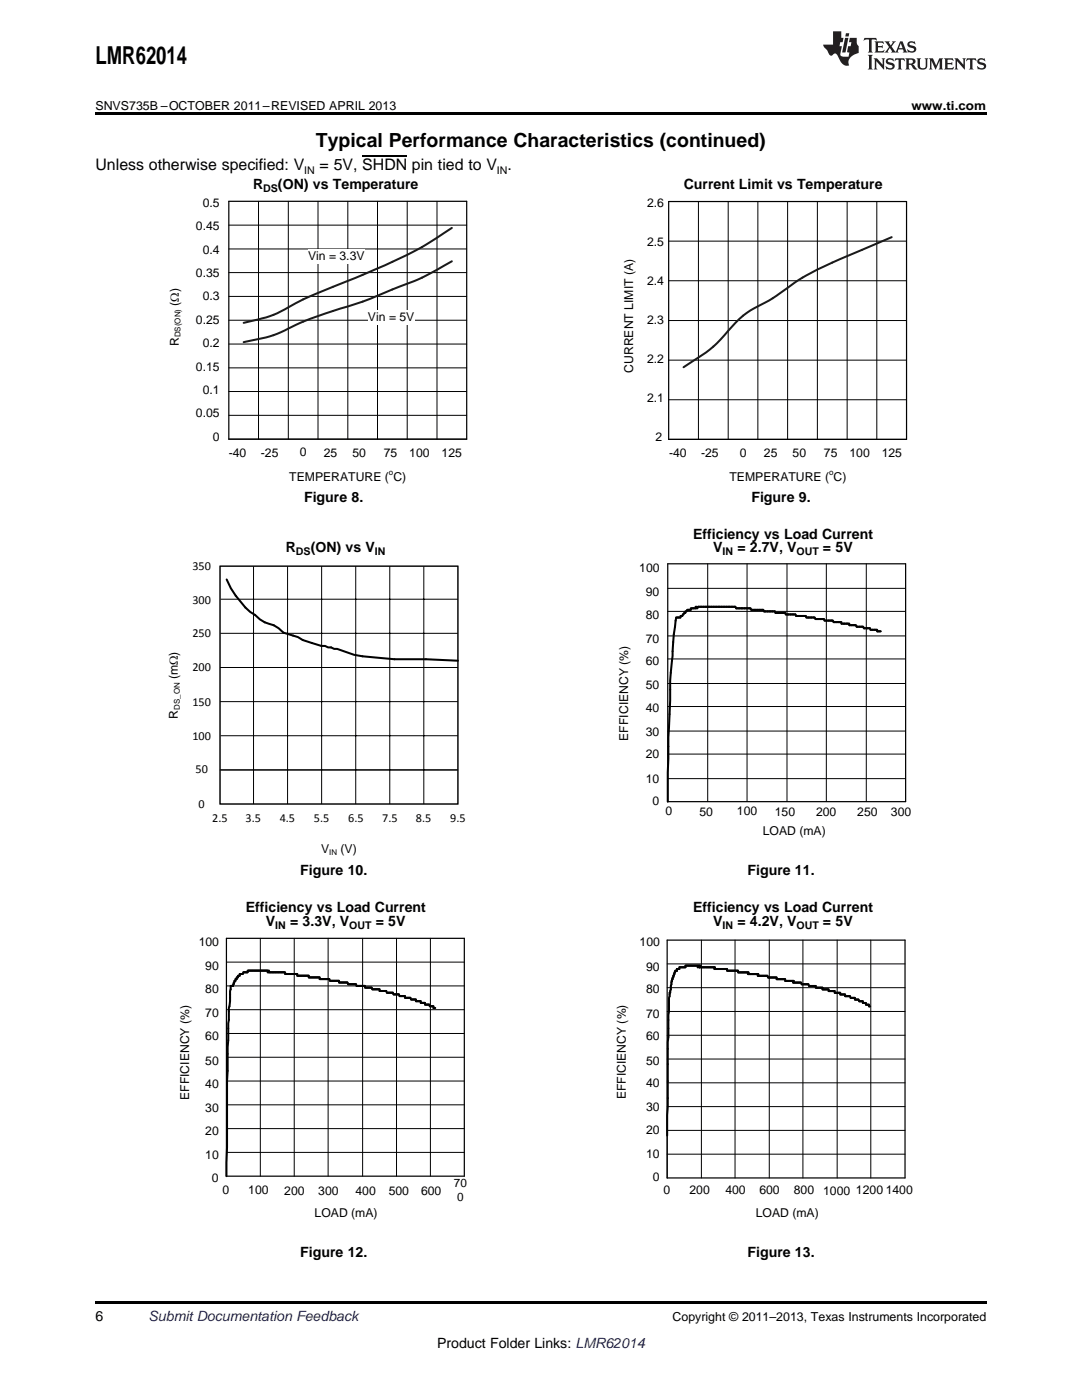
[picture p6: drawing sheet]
<svg xmlns="http://www.w3.org/2000/svg" width="216mm" height="279mm" viewBox="0 0 216 279" stroke-linecap="round" stroke-linejoin="round" font-family="sans-serif">
<path d="M19 259.7h177.8v.5h-177.8z" fill="#000"/>
<g fill="#fff">
<path d="M66.9 252.6h.3v.7h-.3z"/>
<path d="M156.1 252.6h.4v.7h-.4z"/>
</g>
<g fill="none" stroke="#000" stroke-width=".2">
<path d="M45.2 196.8h47.4M45.2 192h47.4M51.9 187.3v47.4M58.7 187.3v47.4M65.5 187.3v47.4M72.4 187.3v47.4M79.1 187.3v47.4M85.9 187.3v47.4M133.1 197.1h47.5M133.1 192.4h47.5M140 187.6v47.5M146.7 187.6v47.5"/>
<path d="M153.5 187.6v47.5M160.2 187.6v47.5M167 187.6v47.5M173.8 187.6v47.5M45.2 215.7h47.4M45.2 211h47.4M45.2 206.3h47.4M45.2 201.5h47.4M133.1 216.1h47.5M133.1 211.4h47.5M133.1 206.6h47.5M133.1 201.9h47.5"/>
<path d="M45.2 230h47.4M45.2 225.2h47.4M45.2 220.5h47.4M133.1 230.3h47.5M133.1 225.6h47.5M133.1 220.8h47.5M133.1 226.6v8.5"/>
</g>
<path d="M45.2 187.3h47.4v47.4h-47.4zM133.1 187.6h47.5v47.5h-47.5z" fill="none" stroke="#000" stroke-width=".24"/>
<path d="M139.6 192.7v.3M142.6 193.4h-.1v-.4h-2.7l-.1-.3v.3h-.2v-.3l-.3 .3v-.3h-2.4v.3h-1.2v.4h-.5v.3h-.4v.4l-.2 .3-.4 1.4h-.1l-.1 1.7-.4 1.6-.1 3.4-.3 24.1M142.6 193.4h2.5v.3h2.2v.4h1.9v.3h.2M142.6 193v.4M149.4 194.4h1.8v.3h.1M149.4 194.1v.3M151.3 194.7h1.8l.2 .4h1.7v.3h1.7v.4h1.7v.3h1.4l.2 .3h1.3l.1 .4h1.4v.3h1.3v.4h1.2v.3h1.3v.3h1.1v.4h.9v.3h1l.1 .3h.9v.4h.7l.1 .3h.8v.4h.6v.3h.6v.3h.2M151.3 194.4v.3M158.3 195.8v.3M86.9 201.2h-.4v-.4h-.7l-.2-.3h-.8v-.4h-.8v-.3h-1v-.3h-1l-.1-.4h-1.1v-.3h-1.1l-.1-.3h-1.1l-.1-.4h-1.2l-.1-.3h-1.4v-.4h-1.4l-.1-.3h-1.4v-.3h-1.7l-.1-.4h-1.5l-.2-.3h-1.7v-.4h-1.8l-.1-.3h-1.9v-.3h-2.2v-.4h-2.3v-.3h-2.4v-.4h-3.1l-.2-.3v.3h-.2v-.3h-4v.3h-.8l-.2 .4h-.6v.3h-.3v.4h-.3v.3h-.2v.3h-.2l-.3 1.1h-.5l-.1 3a10.6 10.6 0 0 0-.2 3.7l-.2 .7-.2 11.5-.1 19" fill="none" stroke="#000" stroke-width=".41"/>
<g fill="#fff">
<path d="M66.9 176.5h.3v.7h-.3z"/>
<path d="M156.1 176.5h.4v.7h-.4z"/>
</g>
<g fill="none" stroke="#000" stroke-width=".2">
<path d="M44 119.6h47.4M50.6 113.1v47.4M57.4 113.1v47.4M64.2 113v47.5M71 113v47.5M77.8 113v47.5M84.6 113.1v47.4M133.2 117.4h47.5M141.2 112.5v47.5M149.1 112.5v47.5M157 112.5v47.5M164.9 112.5v47.5"/>
<path d="M172.9 112.5v47.5M43.9 133.2h47.5M44 126.4h47.4M133.2 136.4h47.5M133.2 131.5h47.5M133.2 126.9h47.5M133.2 122h47.5M43.9 153.7h47.5M43.9 153.6h47.5M43.9 140h47.5M44 146.8h47.4M133.2 155.4h47.5"/>
<path d="M133.2 150.5h47.5M133.2 145.9h47.5M133.2 141h47.5"/>
</g>
<path d="M43.9 113h47.5v47.5h-47.5z" fill="none" stroke="#808080" stroke-width=".23"/>
<path d="M45.2 115.6a18.4 18.4 0 0 0 4.7 6.5l1 .6a6.4 6.4 0 0 0 3.7 2.1l1 .6 1 .9 2.8 .8 1 .6 3.7 1.2h.8l1.8 .6h.6a19.6 19.6 0 0 0 8.2 1.8l3.2 .3h6.3l6.4 .3M175.8 126h-.8v-.3h-1.3l-.1-.3h-1.2l-.1-.3h-1.4l-.1-.3h-1.3v-.3h-1.6v-.3h-1.6l-.1-.4h-1.7l-.1-.3h-1.7l-.1-.3h-1.7l-.1-.3h-2l-.1-.3h-1.9l-.1-.3h-2l-.1-.3h-2.2l-.1-.3h-2.4l-.1-.3h-2.9l-.1-.3h-7.5l-.1 .3-.4-.3v.3h-1v.3h-.7l-1 1.2h-.3v.3h-.9l-.5 3.4-.7 9.2v4l-.3 7.3-.2 12.9" fill="none" stroke="#000" stroke-width=".41"/>
<path d="M43.9 113h47.5v47.5h-47.5zM133.2 112.5h47.5v47.5h-47.5z" fill="none" stroke="#000" stroke-width=".24"/>
<g fill="#fff">
<path d="M66.9 101.9h.3v.7h-.3z"/>
<path d="M156.1 101.9h.4v.7h-.4z"/>
</g>
<g fill="none" stroke="#000" stroke-width=".2">
<path d="M45.7 59.2h47.4M45.7 54.4h47.4M45.7 49.7h47.4M45.7 44.9h47.4M51.6 40.2v47.4M57.5 40.2v47.4M63.5 40.2v47.4M69.4 40.2v47.4M75.3 40.2v47.4M81.3 40.2v47.4M87.2 40.2v47.4M45.7 78.1h47.4"/>
<path d="M45.7 73.4h47.4M45.7 68.7h47.4M45.7 63.9h47.4M45.7 82.9h47.4M45.7 87.6h47.4"/>
</g>
<path d="M45.7 40.2h47.4v47.4h-47.4z" fill="none" stroke="#000" stroke-width=".24"/>
<path d="M90.2 52.1a53.6 53.6 0 0 1-11.9 5.7 75.3 75.3 0 0 1-11.9 4.3 63.6 63.6 0 0 0-11.1 4.5l-2.2 .7-4.5 1M90.2 45.5a80.2 80.2 0 0 1-17.8 9.4 119.9 119.9 0 0 0-14.9 6.4 24.2 24.2 0 0 1-8.9 3.1" fill="none" stroke="#1a1a1a" stroke-width=".41"/>
<g fill="#fff">
<path d="M73.4 61.8h9.3v3h-9.3z" fill-rule="evenodd"/>
<path d="M61.5 49.7h11.3v2.9h-11.3z" fill-rule="evenodd"/>
</g>
<g fill="none" stroke="#000" stroke-width=".2">
<path d="M133.4 56h47.5M133.4 48.1h47.5M139.4 40.2v47.5M145.3 40.2v47.5M151.2 40.2v47.5M157.2 40.2v47.5M163.1 40.2v47.5M169 40.2v47.5M175 40.2v47.5M133.4 79.8h47.5M133.4 71.9h47.5M133.4 64h47.5"/>
<path d="M133.4 87.7h47.5"/>
</g>
<path d="M133.4 40.2h47.5v47.5h-47.5z" fill="none" stroke="#000" stroke-width=".24"/>
<path d="M177.9 47.3l-5.9 2.6a83.2 83.2 0 0 0-13.4 6.5 44.4 44.4 0 0 1-8.9 5.6 20.7 20.7 0 0 0-5.1 4.9 26.4 26.4 0 0 1-7.5 5.9l-.7 .5" fill="none" stroke="#1a1a1a" stroke-width=".41"/>
<path d="M19 22.5h177.8v.5h-177.8z" fill="#000"/>
<g fill="#231f20">
<path d="M172.5 7.6l-.1 .5 .4-.2h.6v.1v2.1l-.2 .4h.9l-.2-.4v-2.1l.1-.1h.5l.5 .2-.2-.5zM174.5 8.3l.2 .3v1.5l-.2 .4h1.8l.2-.6a1.04 1.04 0 0 1-1.3 .2v-.7h.6l.3 .2v-.6l-.3 .2h-.6v-.6l.8-.1 .4 .3-.2-.5zM176.5 8.3l.9 1.1-.9 1.1h.8l-.2-.2 .4-.7 .5 .7-.2 .2h1.5l-.2-.2 .2-.4h.9l.1 .4-.2 .2h1l-.3-.3-.7-1.9h-.5l-.9 2-.8-1 .9-1h-.8l.1 .3-.4 .5-.3-.6 .1-.2zM179.7 8.6l.4 1h-.7zM181.3 8.4a.63 .63 0 0 0-.2 .7 .63 .63 0 0 0 .6 .4l.6 .2 .1 .2a.75 .75 0 0 1-.7 .4 .75 .75 0 0 1-.6-.5l.1 .7 .1-.1a1.11 1.11 0 0 0 1.5-.6 1.13 1.13 0 0 0-1.2-.8l-.1-.4a1.04 1.04 0 0 1 1.2 .2l-.2-.5-.2 .1-.4-.2zM173.2 10.9l.2 .4v2.2l-.2 .4h1l-.3-.4v-2.2l.3-.4zM174.3 11.6l.3 .4v1.5l-.3 .4h.8l-.2-.4v-1.3l1.5 1.7v-1.9l.2-.4h-.7l.2 .4v.9l-1.1-1.3zM177 11.8a.62 .62 0 0 0-.2 .7 .62 .62 0 0 0 .6 .4l.6 .1 .1 .3a.76 .76 0 0 1-.7 .3 .76 .76 0 0 1-.7-.4l.2 .7 .1-.1a1.11 1.11 0 0 0 1.5-.6 1.13 1.13 0 0 0-1.2-.8l-.1-.4a1.04 1.04 0 0 1 1.2 .2l-.2-.6-.2 .1-.5-.1zM178.7 11.6l-.2 .6a.61 .61 0 0 1 .8-.3v1.6l-.2 .4h.9l-.2-.4v-1.6a.63 .63 0 0 1 .7 .3l-.1-.6zM180.6 11.6l.3 .4v1.5l-.3 .4h1l-.2-.2-.1-.8 .6 .2a.76 .76 0 0 0 1.2 .7l-1-1a.58 .58 0 0 0 .6-.5 .58 .58 0 0 0-.5-.6zM181.4 11.9h.1a.45 .45 0 0 1 .5 .1 .45 .45 0 0 1 .1 .5l-.8 .2zM182.9 11.6l.2 .2a2.17 2.17 0 0 0 .3 1.9 .99 .99 0 0 0 1.6-.6v-1.1l.2-.4h-.7l.2 .2a1.92 1.92 0 0 1-.2 1.8 .6 .6 0 0 1-.9-.5v-1.1l.2-.4zM185.4 11.6l.2 .4v1.5l-.2 .4h.7l-.2-.4v-1.4l.8 1.8 .8-1.8v1.4l-.2 .4h.9l-.2-.4v-1.5l.2-.4h-.8l-.6 1.5-.6-1.5zM188.4 11.6l.2 .4v1.5l-.2 .4h1.8l.1-.6a1.04 1.04 0 0 1-1.2 .1v-.6h.5l.4 .2v-.6l-.4 .2h-.5v-.7h.8l.3 .3-.1-.6zM190.5 11.6l.2 .4v1.5l-.2 .4h.7l-.2-.4v-1.3l1.5 1.7v-1.9l.2-.4h-.7l.2 .4v.9l-1.1-1.3zM192.9 11.6l-.1 .6a.61 .61 0 0 1 .7-.3l.1 1.6-.3 .4h1l-.3-.4 .1-1.6a.63 .63 0 0 1 .7 .3l-.1-.6zM195.2 11.8a.62 .62 0 0 0-.2 .7 .62 .62 0 0 0 .6 .4l.6 .1 .1 .3a.76 .76 0 0 1-.7 .3 .76 .76 0 0 1-.6-.4l.1 .7 .1-.1a1.11 1.11 0 0 0 1.6-.6 1.13 1.13 0 0 0-1.3-.8l-.1-.4a1.04 1.04 0 0 1 1.2 .2l-.1-.6-.2 .1-.5-.1z"/>
<path d="M166.2 6.3v2.6h-1.9v.4l.8 .9a.91 .91 0 0 0 1 .8 .56 .56 0 0 1 .5-.3 .56 .56 0 0 1 .5 .3l.4 .8a1.53 1.53 0 0 0 1.9 1.2 1.54 1.54 0 0 1 1-2.1l.9-.3v-1.4a1.52 1.52 0 0 1-.4-1.6h-1.3l-.2 .8h.5l-.2 .8h-.5l-.1 1v.2l.4 .1-.2 .8a1.93 1.93 0 0 1-1.6-.3l.3-1.8h-.5l.2-.8h.4l.2-.8h-.4v-1.3zM168.6 7.6l-.6 2.9h.7l.6-2.9zM168.8 6.6l-.1 .7h.6l.2-.7z"/>
</g>
<path d="M72.3 31.2h8.9" fill="none" stroke="#000" stroke-width=".21"/>
<text font-size="4.9" x="19" y="12.8">LMR62014</text>
<text font-size="3.9" x="63" y="29.3">Typical Performance Characteristics (continued)</text>
<g font-size="3.2">
<text x="19" y="34">Unless otherwise specified: V</text>
<text x="63.8" y="34">= 5V, SHDN pin tied to V .</text>
</g>
<g font-size="2.8">
<text x="50.5" y="37.7">R</text>
<text x="55.5" y="37.7">(ON) vs Temperature</text>
<text x="136.4" y="37.7">Current Limit vs Temperature</text>
<text x="60.7" y="100.2">Figure 8.</text>
<text x="149.9" y="100.2">Figure 9.</text>
<text x="138.3" y="107.6">Efficiency vs Load Current</text>
<text x="57" y="110.2">R</text>
<text x="62" y="110.2">(ON) vs V</text>
<text x="142.3" y="110.2">V</text>
<text x="147.1" y="110.2">= 2.7V, V</text>
<text x="164.2" y="110.2">= 5V</text>
<text x="59.9" y="174.7">Figure 10.</text>
<text x="149.2" y="174.7">Figure 11.</text>
<text x="49" y="182.1">Efficiency vs Load Current</text>
<text x="53.1" y="184.8">V</text>
<text x="57.9" y="184.8">= 3.3V, V</text>
<text x="75" y="184.8">= 5V</text>
<text x="138.3" y="182.1">Efficiency vs Load Current</text>
<text x="142.3" y="184.8">V</text>
<text x="147.1" y="184.8">= 4.2V, V</text>
<text x="164.2" y="184.8">= 5V</text>
<text x="59.9" y="250.9">Figure 12.</text>
<text x="149.2" y="250.9">Figure 13.</text>
<text x="19" y="263.6">6</text>
<text x="87.2" y="269">Product Folder Links: LMR62014</text>
</g>
<text font-size="2.8" fill="#0000c8" x="29.6" y="263.6">Submit Documentation Feedback</text>
<g font-size="2.5">
<text x="19" y="21.9">SNVS735B –OCTOBER 2011–REVISED APRIL 2013</text>
<text x="181.9" y="21.9">www.ti.com</text>
<text x="134.2" y="263.6">Copyright © 2011–2013, Texas Instruments Incorporated</text>
</g>
<g font-size="2.4">
<text x="40.4" y="41.3">0.5</text>
<text x="129.1" y="41.3">2.6</text>
<text x="39.1" y="46">0.45</text>
<text x="40.4" y="50.7">0.4</text>
<text x="61.5" y="51.9">Vin = 3.3V</text>
<text x="129.1" y="49.1">2.5</text>
<text x="39.1" y="55.3">0.35</text>
<text x="40.4" y="60">0.3</text>
<text x="129.1" y="56.9">2.4</text>
<text x="35.7" y="61" transform="rotate(-90 35.7 61)">(:)</text>
<text x="39.1" y="64.6">0.25</text>
<text x="73.4" y="64">Vin = 5V</text>
<text x="129.1" y="64.7">2.3</text>
<text x="35.7" y="69.1" transform="rotate(-90 35.7 69.1)">R</text>
<text x="40.4" y="69.3">0.2</text>
<text x="39.1" y="74">0.15</text>
<text x="126.4" y="74.4" transform="rotate(-90 126.4 74.4)">CURRENT LIMIT (A)</text>
<text x="129.1" y="72.5">2.2</text>
<text x="39.1" y="83.3">0.05</text>
<text x="40.4" y="78.6">0.1</text>
<text x="129.1" y="80.3">2.1</text>
<text x="42.5" y="88">0</text>
<text x="130.8" y="88.1">2</text>
<text x="45.7" y="91.1">-40</text>
<text x="52" y="91.1">-25</text>
<text x="57.7" y="96">TEMPERATURE ( C)</text>
<text x="59.8" y="91.1">0</text>
<text x="64.6" y="91.1">25</text>
<text x="70.3" y="91.1">50</text>
<text x="76.6" y="91.1">75</text>
<text x="81.7" y="91.1">100</text>
<text x="88.1" y="91.1">125</text>
<text x="133.5" y="91.2">-40</text>
<text x="139.9" y="91.2">-25</text>
<text x="147.6" y="91.1">0</text>
<text x="152.4" y="91.2">25</text>
<text x="158.1" y="91.2">50</text>
<text x="164.4" y="91.2">75</text>
<text x="169.5" y="91.2">100</text>
<text x="175.9" y="91.2">125</text>
<text x="145.6" y="96">TEMPERATURE ( C)</text>
<text x="38.4" y="113.7">350</text>
<text x="127.6" y="114.2">100</text>
<text x="128.9" y="119">90</text>
<text x="38.4" y="120.4">300</text>
<text x="128.9" y="123.5">80</text>
<text x="38.4" y="127.2">250</text>
<text x="128.9" y="128.3">70</text>
<text x="35.5" y="135.5" transform="rotate(-90 35.5 135.5)">(m:)</text>
<text x="38.4" y="133.9">200</text>
<text x="128.9" y="137.6">50</text>
<text x="128.9" y="132.8">60</text>
<text x="35.5" y="143.4" transform="rotate(-90 35.5 143.4)">R</text>
<text x="38.4" y="140.9">150</text>
<text x="128.9" y="142.1">40</text>
<text x="38.4" y="147.6">100</text>
<text x="125.3" y="147.8" transform="rotate(-90 125.3 147.8)">EFFICIENCY (%)</text>
<text x="128.9" y="146.9">30</text>
<text x="39" y="154.3">50</text>
<text x="128.9" y="151.4">20</text>
<text x="39.6" y="161.2">0</text>
<text x="128.9" y="156.2">10</text>
<text x="130.2" y="160.7">0</text>
<text x="42.4" y="164.1">2.5</text>
<text x="49" y="164.1">3.5</text>
<text x="55.8" y="164.1">4.5</text>
<text x="62.7" y="164.1">5.5</text>
<text x="69.5" y="164.1">6.5</text>
<text x="76.3" y="164.1">7.5</text>
<text x="83" y="164.1">8.5</text>
<text x="89.8" y="164.1">9.5</text>
<text x="132.8" y="162.7">0</text>
<text x="139.6" y="162.8">50</text>
<text x="147.1" y="162.7">100</text>
<text x="152.2" y="166.6">LOAD (mA)</text>
<text x="154.6" y="162.8">150</text>
<text x="162.8" y="162.8">200</text>
<text x="171" y="162.8">250</text>
<text x="177.8" y="162.8">300</text>
<text x="64.1" y="170.3">V</text>
<text x="68" y="170.3">(V)</text>
<text x="39.6" y="188.7">100</text>
<text x="127.6" y="188.9">100</text>
<text x="41" y="193.6">90</text>
<text x="128.9" y="193.7">90</text>
<text x="41" y="203">70</text>
<text x="41" y="198.2">80</text>
<text x="128.9" y="203.1">70</text>
<text x="128.9" y="198.2">80</text>
<text x="41" y="207.6">60</text>
<text x="128.9" y="207.6">60</text>
<text x="41" y="212.5">50</text>
<text x="128.9" y="212.5">50</text>
<text x="37.7" y="219.5" transform="rotate(-90 37.7 219.5)">EFFICIENCY (%)</text>
<text x="41" y="221.9">30</text>
<text x="41" y="217.1">40</text>
<text x="124.9" y="219.4" transform="rotate(-90 124.9 219.4)">EFFICIENCY (%)</text>
<text x="128.9" y="221.8">30</text>
<text x="128.9" y="217">40</text>
<text x="41" y="226.5">20</text>
<text x="128.9" y="226.4">20</text>
<text x="41" y="231.4">10</text>
<text x="128.9" y="231.2">10</text>
<text x="42.3" y="236">0</text>
<text x="44.4" y="238.4">0</text>
<text x="49.5" y="238.4">100</text>
<text x="56.7" y="238.4">200</text>
<text x="63.5" y="238.4">300</text>
<text x="70.9" y="238.4">400</text>
<text x="77.6" y="238.5">500</text>
<text x="84" y="238.4">600</text>
<text x="130.2" y="235.7">0</text>
<text x="132.4" y="238.3">0</text>
<text x="137.6" y="238.3">200</text>
<text x="144.7" y="238.3">400</text>
<text x="151.5" y="238.3">600</text>
<text x="158.4" y="238.3">800</text>
<text x="164.2" y="238.4">1000</text>
<text x="170.8" y="238.3">1200</text>
<text x="176.7" y="238.2">1400</text>
<text x="62.8" y="242.9">LOAD (mA)</text>
<text x="150.8" y="242.8">LOAD (mA)</text>
</g>
<g font-size="2.3">
<text x="90.6" y="237">70</text>
<text x="91.2" y="239.8">0</text>
</g>
<g font-size="2.1">
<text x="60.7" y="34.6">IN</text>
<text x="99.2" y="34.6">IN</text>
<text x="52.5" y="38.3">DS</text>
<text x="59.1" y="110.8">DS</text>
<text x="74.8" y="110.8">IN</text>
<text x="144.2" y="110.8">IN</text>
<text x="158.9" y="110.8">OUT</text>
<text x="54.9" y="185.3">IN</text>
<text x="69.7" y="185.3">OUT</text>
<text x="144.2" y="185.3">IN</text>
<text x="158.9" y="185.3">OUT</text>
</g>
<g font-size="1.6">
<text x="36" y="67.3" transform="rotate(-90 36 67.3)">DS(ON)</text>
<text x="77.6" y="94.8">o</text>
<text x="165.4" y="94.9">o</text>
<text x="35.9" y="141.7" transform="rotate(-90 35.9 141.7)">DS_ON</text>
<text x="65.7" y="170.7">IN</text>
</g>
</svg>
